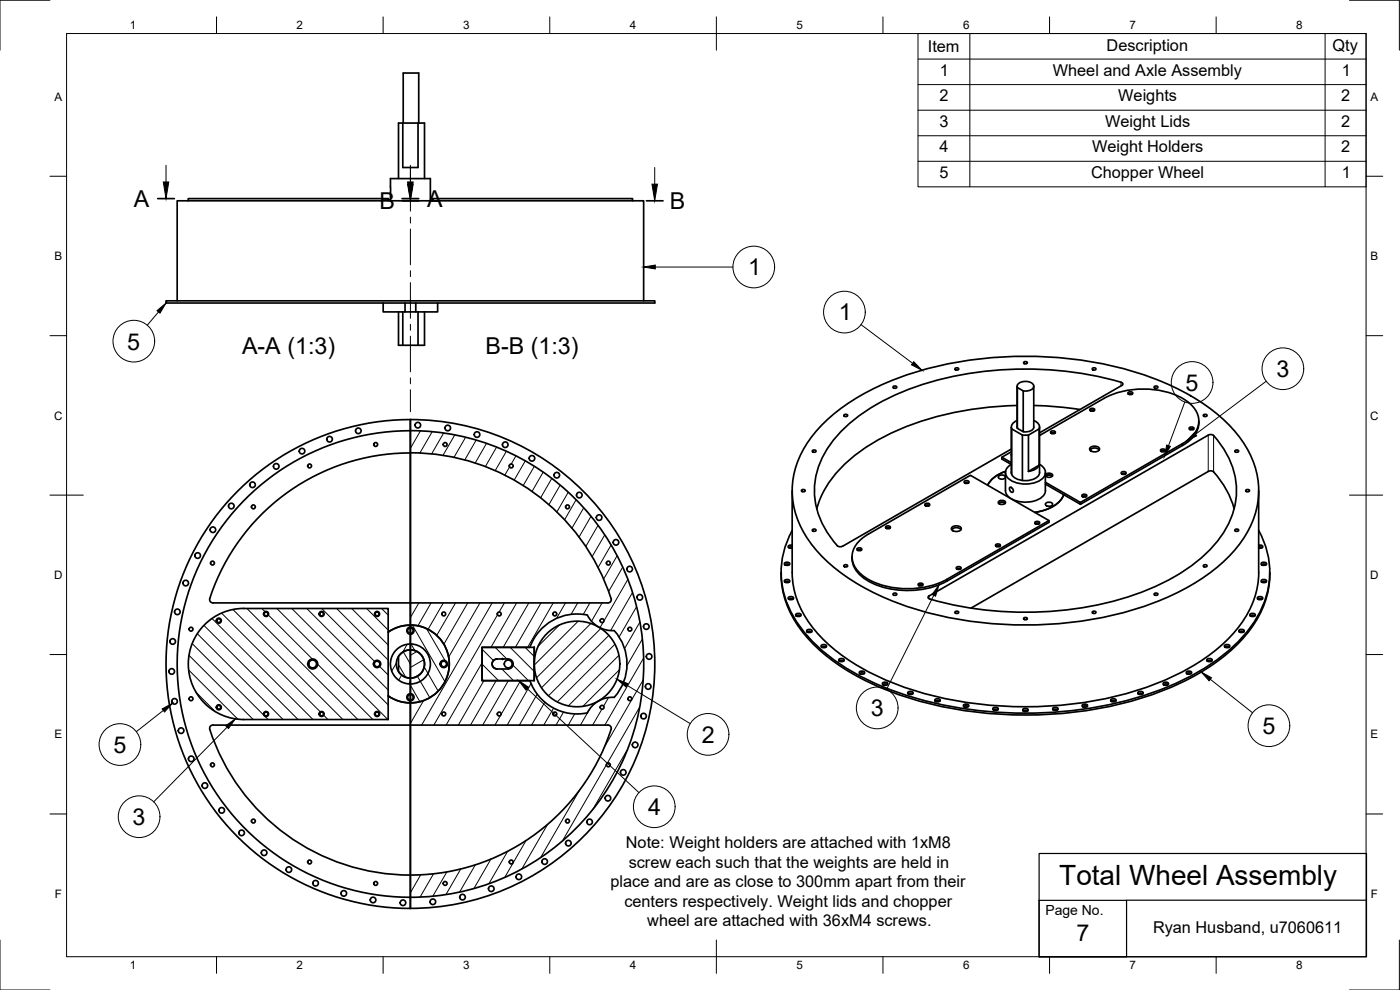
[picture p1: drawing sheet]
<svg xmlns="http://www.w3.org/2000/svg" width="420mm" height="297mm" viewBox="0 0 420 297" stroke-linecap="round" stroke-linejoin="round" font-family="sans-serif">
<!-- layer: Visible -->
<g fill="none" stroke="#000" stroke-width=".51">
<path d="M120.9 36.9v13.4h4.6v-13.4M120.9 36.9h6.5v16.7M120.9 36.9h-1.3v16.7M121 36.9v-15h4.7v15M56.5 60.2v-.6h60v.6M117.2 60.2v-6.6h12v6.6M129.8 60.2v-.6h60v.6M49.8 90.3h146.7v.6h-146.7zM53.2 90.3v-30.1h140v30.1M115 90.9v2.7h6.6v-2.7M119.6 93.6v10h7.8v-10M120.9 93.6v10"/>
<path d="M121.6 93.6h3.2M124.8 90.9v2.7h6.5v-2.7M125.5 93.6v10M268.2 115.9l.5-.1 .4 .4-.7 .3-.4-.3zM286.7 110.5l.6-.1 .4 .4-.7 .2-.4-.2zM305.2 115.9l.1 12.6M305.3 116.3v12.2l1.8 1v-12.2M305.3 116.3l1.8 1M305.3 116.3a1.53 1.53 0 0 1 1.7-1.8 2.64 2.64 0 0 1 3.3 1.4 2.57 2.57 0 0 1-3.2 1.4M307.3 108.6l.6-.1 .4 .4-.7 .3-.4-.3zM310.2 115.9l.1 12.2a2.54 2.54 0 0 1-3.2 1.4M327.9 110.5l.6-.1 .4 .4-.7 .2-.4-.2z"/>
<path d="M336.7 115.6l-24.7 14.3M336.7 115.6l.3-.3-.1-.3a102.7 102.7 0 0 0-66.2 2.6 48.8 48.8 0 0 0-22.1 16.6 22.6 22.6 0 0 0 1.2 27.8l1.7 1.9 .8 .1 .6-.1M338.6 118.2l.6-.1 .6 .1M338.7 117.7l.8-.1 .5 .3a.76 .76 0 0 1-.8 .5 .76 .76 0 0 1-.7-.5zM339.7 118.3h-.9M346.5 115.9l.6-.1 .4 .4-.7 .3-.4-.3zM123.1 129.2l.1-3.3a73.3 73.3 0 0 1 73.3 73.3 73.3 73.3 0 0 1-73.3 73.3l-.1-3.3M123.1 129.2v51.7M123.2 135.9a63.3 63.3 0 0 1 60.3 44l-.5 .8-.6 .2h-59.3v6.7M123.2 129.2a70 70 0 0 1 70 70 70 70 0 0 1-70 70M123.2 135.9v-10a73.3 73.3 0 0 0-73.4 73.3 73.3 73.3 0 0 0 73.4 73.4v-3.4M123.2 135.9v51.7"/>
<path d="M123.2 135.9a63.3 63.3 0 0 0-60.3 43.7M123.2 129.2a70 70 0 0 0-70 70 70 70 0 0 0 70 70M243.9 135.1l.6-.1 .4 .4-.7 .3-.4-.3zM246.9 127.3a67.9 67.9 0 0 1 30.3-16.4 116 116 0 0 1 69.1 2.6 59.4 59.4 0 0 1 24.5 16.1 25.4 25.4 0 0 1 4.7 27.8 42.3 42.3 0 0 1-18.2 18.3 101.4 101.4 0 0 1-49.5 11.8 101.4 101.4 0 0 1-49.6-11.8 42.3 42.3 0 0 1-18.2-18.3 24.8 24.8 0 0 1 2.9-25.4zM253.4 124.4l.6-.1 .4 .4-.7 .3-.4-.3zM300.7 137.2l2.8 1.6M303.5 135.6l-2.8 1.6v.5l2.8 1.6a2.61 2.61 0 0 0-1.7 2.6 2.61 2.61 0 0 0 1.9 2.4 8.6 8.6 0 0 0 9.6-1.2 2.48 2.48 0 0 0-1.3-3.8M303.5 128.2v13.6a3.7 3.7 0 0 0 4.3 2.4 3.7 3.7 0 0 0 4.2-2.4v-13.6M303.5 134.7l-50.6 29.2M303.5 136.3v.4M303.6 128.7l3.2 1.8M303.6 128.7v13.6"/>
<path d="M305.2 126.2a2.09 2.09 0 0 0-1.6 2.5M305.3 121.7a91 91 0 0 0-42.4 10.6 37 37 0 0 0-17.1 18.2l-.7 2.2M306.8 130.5v13.7M306.8 130.5h1.9M308.7 130.5v10.9M310.3 121.7l6.9 .3 6.9 .9M310.3 126.2a2.09 2.09 0 0 1 1.6 2.5M311.9 128.7v10.9M311.9 139.6l-3.2 1.8M311.9 128.7l-3.2 1.8M311.9 139.6l-.9 1-2.3 .8M312 130.7l19.3-11.2a25.7 25.7 0 0 1 24.9 .9 6.7 6.7 0 0 1 2.7 9 10.7 10.7 0 0 1-4 3.7l-30.6 17.7"/>
<path d="M315.4 130l.6-.2 .6 .2M315.5 129.4l.8-.1 .4 .3a.76 .76 0 0 1-.7 .5 .76 .76 0 0 1-.7-.5zM315.5 130h1M327.1 135a2 2 0 0 1 2.8 0M327.2 134.3a1.95 1.95 0 0 1 2.8 .3 1.67 1.67 0 0 1-2.8 .5zM327.2 123.2l.6-.2 .6 .2M327.3 122.6l.8-.1 .4 .3a.76 .76 0 0 1-.7 .6 .76 .76 0 0 1-.7-.6zM327.3 123.2h1M348.4 135.4l.6-.2 .6 .2M348.5 134.8l.8-.1 .4 .3a.76 .76 0 0 1-.7 .6 .76 .76 0 0 1-.7-.6zM348.5 135.5h1M357 128.8l.6-.1 .6 .1"/>
<path d="M357.1 128.2l.8-.1 .4 .3a.76 .76 0 0 1-.7 .6 .76 .76 0 0 1-.7-.6zM358.1 128.9h-1M359.8 126.3a7.9 7.9 0 0 1-4.9 7.4l-30.6 17.6M361.3 124.4l.5-.1 .4 .4-.7 .3-.4-.3zM364.2 130.7a23.3 23.3 0 0 1 5.5 24.1 35.3 35.3 0 0 1-14.8 16.8 87.2 87.2 0 0 1-43.7 12 97.6 97.6 0 0 1-32.6-4.1l-.1-.4 .3-.3 83.8-48.3 .9-.1 .7 .3M370.8 135.1l.5-.1 .4 .4-.7 .3-.4-.3zM237.7 147.2v24.5a28.6 28.6 0 0 0 9.6 20.4 71.8 71.8 0 0 0 33.2 16.8 115.9 115.9 0 0 0 66.4-3.7 59.7 59.7 0 0 0 23.5-15.4 27.8 27.8 0 0 0 7.4-18.1l-.1-24.5M237.8 159.2a26.2 26.2 0 0 0 3.1 29.9 58.5 58.5 0 0 0 24 16.9 119.3 119.3 0 0 0 85.7 0 56.9 56.9 0 0 0 25.4-18.9 25.8 25.8 0 0 0 1.8-27.9M240.7 147l.5-.1 .4 .4-.7 .2-.4-.2zM243.9 158.8l.6-.1 .4 .5-.7 .2-.4-.2zM265.9 158.5l.6-.2 .6 .2M266 157.9l.8-.1 .4 .3a.76 .76 0 0 1-.7 .6 .76 .76 0 0 1-.7-.6z"/>
<path d="M266 158.5h1M277.7 151.7l.6-.2 .6 .2M277.8 151.1l.8-.1 .4 .3a.76 .76 0 0 1-.7 .6 .76 .76 0 0 1-.7-.6zM277.8 151.8h.9M285.6 158.9a2 2 0 0 1 2.8 0M285.7 158.2a1.95 1.95 0 0 1 2.8 .3 1.67 1.67 0 0 1-2.8 .5zM289.5 144.9l.6-.2 .6 .2M289.5 144.3l.9-.1 .4 .3a.76 .76 0 0 1-.7 .6 .76 .76 0 0 1-.7-.6zM289.6 145h.9M299.7 150.5l1-.4a.79 .79 0 0 1 1 .9l-1 .4a.79 .79 0 0 1-1-.9zM299.7 151a1.54 1.54 0 0 1 2 0M301.7 143a1.32 1.32 0 0 0-2.1 .1 1.32 1.32 0 0 0 2.1 .2"/>
<path d="M301.8 141.8v5.8l.7 1.3 .9 .7M301.8 141.4a8.8 8.8 0 0 0-5.4 4.2M303.1 146.2l.5 .1 .5 .8a.52 .52 0 0 1-.4 .7 .52 .52 0 0 1-.6-.6zM310.7 157.1l.6-.1 .6 .1M310.8 156.6l.8-.1 .4 .3a.76 .76 0 0 1-.7 .5 .76 .76 0 0 1-.7-.5zM310.8 157.2h.9M313.7 141.8l.1 5.4a4 4 0 0 1-3.7 3.2 9.5 9.5 0 0 1-6.5-.7M313.7 145.3l10.6 6M313.7 144.7l10.6 6.1M313.8 142.5a1.32 1.32 0 0 1 2.1 .1 1.32 1.32 0 0 1-2.1 .1M313.8 151.1l1-.4a.79 .79 0 0 1 1 .8l-1 .4a.79 .79 0 0 1-1-.8zM313.8 142.9a1.54 1.54 0 0 1 2 0"/>
<path d="M314.8 156.2l-30.6 17.6M319.2 148.4a9.4 9.4 0 0 1-7.4 5.1l-1.2 .2M324.3 150.8v.5M324.8 149l.6-.2 .6 .2M324.9 148.4l.8-.1 .5 .3a.76 .76 0 0 1-.8 .5 .76 .76 0 0 1-.7-.5zM325 149.1h.9M336.6 142.2l.6-.2 .6 .2M336.7 141.6l.8-.1 .4 .3a.76 .76 0 0 1-.7 .6 .76 .76 0 0 1-.7-.6zM336.8 142.3h.9M364.2 141.6a27.5 27.5 0 0 1 6.2 11.1M364.2 141.6l-.7-.3-.9 .1-71.2 41.1M370.8 158.8l.5-.1 .4 .5-.7 .2-.4-.2z"/>
<path d="M374 147l.6-.1 .4 .4-.7 .2-.4-.2zM63 179.6l.1 .9 .8 .4h59.3M234.4 171.8v.5M234.4 172.3a30 30 0 0 0 10 21.3 75.2 75.2 0 0 0 34.8 17.6 121.4 121.4 0 0 0 69.6-3.9 62.5 62.5 0 0 0 24.5-16.1 29.1 29.1 0 0 0 7.8-18.9M235.4 169a.86 .86 0 0 1 .9-.4 .86 .86 0 0 1 .7 .7 .86 .86 0 0 1-.9 .4 .86 .86 0 0 1-.7-.7zM235.4 174.2a.86 .86 0 0 1 .9-.4 .86 .86 0 0 1 .7 .7 .86 .86 0 0 1-.9 .4 .86 .86 0 0 1-.7-.7zM235.5 169.4l.7-.2 .7 .2M235.5 174.6l.7-.2 .7 .2M236.6 179.3a.86 .86 0 0 1 .9-.3 .86 .86 0 0 1 .6 .6 .86 .86 0 0 1-.9 .4 .86 .86 0 0 1-.6-.7zM236.7 179.7l.7-.2 .6 .2M237.8 163.6h-.9l-.4 .5 .4 .3h.9M237.8 164.1l-1.1 .2"/>
<path d="M253.4 169.5l.6-.1 .4 .5-.7 .2-.4-.2zM255.7 167.1v.5M255.7 167.6a8.3 8.3 0 0 0 4.9 6.7 26.1 26.1 0 0 0 23.6 .1M257.3 165.1l.6-.2 .6 .2M257.4 164.5l.8-.1 .4 .3a.76 .76 0 0 1-.7 .5 .76 .76 0 0 1-.7-.5zM257.4 165.1h1M268.2 178l.5-.1 .4 .5-.7 .2-.4-.2zM275.7 175.6l.6-.1 .6 .1M275.7 175.1l.9-.1 .4 .3a.76 .76 0 0 1-.7 .5 .76 .76 0 0 1-.7-.5zM276.7 175.7h-.9M284.2 173.8a25.7 25.7 0 0 1-24.9-.8 6.7 6.7 0 0 1-2.7-9.1 10.7 10.7 0 0 1 4-3.6l30.6-17.7 23.6 13.6v.5l-30.6 17.7M287.1 170.7l.6-.2 .6 .2"/>
<path d="M287.2 170.1l.8-.1 .4 .3a.76 .76 0 0 1-.7 .6 .76 .76 0 0 1-.7-.6zM287.2 170.8h1M298.9 163.9l.6-.1 .6 .1M299 163.3l.8-.1 .4 .3a.76 .76 0 0 1-.7 .6 .76 .76 0 0 1-.7-.6zM299 164h1M346.5 178l.6-.1 .4 .5-.7 .2-.4-.2zM361.3 169.5l.5-.1 .4 .5-.7 .2-.4-.2zM377.4 179.3a.86 .86 0 0 1 .9-.3 .86 .86 0 0 1 .6 .6 .86 .86 0 0 1-.9 .4 .86 .86 0 0 1-.6-.7zM377.5 179.7l.7-.2 .6 .2M377.8 164.1l1 .2M377.8 163.6h.8l.4 .5-.4 .3h-.8M378.5 169a.86 .86 0 0 1 .9-.4 .86 .86 0 0 1 .7 .7 .86 .86 0 0 1-.9 .4 .86 .86 0 0 1-.7-.7z"/>
<path d="M378.5 174.2a.86 .86 0 0 1 .9-.4 .86 .86 0 0 1 .7 .7 .86 .86 0 0 1-.9 .4 .86 .86 0 0 1-.7-.7zM378.6 169.4l.7-.2 .7 .2M378.6 174.6l.7-.2 .7 .2M381.1 171.8v.5M60.9 188a16.5 16.5 0 0 1 12.3-5.4h43.3v33.3h-43.3a16.7 16.7 0 0 1-15.3-10 16.7 16.7 0 0 1 3-17.9zM120 196.5l1.4-1.1 1.8-.4v8.5l-1.8-.4-1-.7-.8-.9v-4.6zM123.1 188.1v2.2M123.1 190.3v4.7M123.1 187.6v.5M123.1 195v8.5M123.2 187.5a11.7 11.7 0 0 1 11.6 11.7 11.7 11.7 0 0 1-11.6 11.7M123.2 188.4a.84 .84 0 0 1 .8 .8 .84 .84 0 0 1-.8 .9"/>
<path d="M123.2 195a4.2 4.2 0 0 1 4.2 4.2 4.2 4.2 0 0 1-4.2 4.3M123.2 193.2a6 6 0 0 1 6 6 6 6 0 0 1-6 6M123.2 188.1a1.09 1.09 0 0 1 1 1.1 1.09 1.09 0 0 1-1 1.1M123.2 188.1v2.2M123.2 187.6l-3 .3-1.9 .7-1.8 1.1M123.2 190.3v4.7M123.2 193.2a6 6 0 0 0-6 6 6 6 0 0 0 6 6M123.2 187.6v.5M123.2 188.4a.84 .84 0 0 0-.9 .8 .84 .84 0 0 0 .9 .9M123.2 195a4.2 4.2 0 0 0-4.3 4.2 4.2 4.2 0 0 0 4.3 4.3v4.6M123.2 188.1a1.09 1.09 0 0 0-1.1 1.1 1.09 1.09 0 0 0 1.1 1.1M144.7 194.2h15.6v10h-15.6z"/>
<path d="M144.7 194.2h14.3a15 15 0 0 1 17.3-9.7 8.3 8.3 0 0 0 8 4.7 15 15 0 0 1 0 20 8.3 8.3 0 0 0-8 4.7 15 15 0 0 1-17.3-9.7h-14.3zM148.3 198l.8-.3h3.4a1.49 1.49 0 0 1 1.5 1.5 1.49 1.49 0 0 1-1.5 1.5h-3.3a1.49 1.49 0 0 1-1.4-1 1.49 1.49 0 0 1 .5-1.7zM150.8 197.7h.1M160.3 194.2h.1M160.3 194.2v4.7M160.3 199.5v4.7M238.8 184.3a.86 .86 0 0 1 .9-.3 .86 .86 0 0 1 .7 .7 .86 .86 0 0 1-.9 .3 .86 .86 0 0 1-.7-.7zM238.9 184.8l.7-.2 .7 .2M242.1 189.1a.86 .86 0 0 1 .9-.3 .86 .86 0 0 1 .7 .7 .86 .86 0 0 1-.9 .3 .86 .86 0 0 1-.7-.7zM242.2 189.6l.7-.2 .7 .2M246.5 193.7a.86 .86 0 0 1 .9-.4 .86 .86 0 0 1 .6 .7 .86 .86 0 0 1-.9 .4 .86 .86 0 0 1-.6-.7zM246.5 194.1l.7-.2 .7 .2"/>
<path d="M251.8 197.9a.86 .86 0 0 1 .8-.4 .86 .86 0 0 1 .7 .7 .86 .86 0 0 1-.9 .4 .86 .86 0 0 1-.6-.7zM251.8 198.3l.7-.2 .7 .2M286.7 183.5l.6-.1 .4 .4-.7 .3-.4-.3zM307.3 185.4l.6-.1 .4 .4-.7 .2-.4-.2zM327.9 183.5l.6-.1 .4 .4-.7 .3-.4-.3zM362.2 197.9a.86 .86 0 0 1 .9-.4 .86 .86 0 0 1 .7 .7 .86 .86 0 0 1-.9 .4 .86 .86 0 0 1-.7-.7zM362.3 198.3l.7-.2 .7 .2M367.5 193.7a.86 .86 0 0 1 .9-.4 .86 .86 0 0 1 .6 .7 .86 .86 0 0 1-.9 .4 .86 .86 0 0 1-.6-.7zM367.6 194.1l.7-.2 .7 .2M371.8 189.1a.86 .86 0 0 1 .9-.3 .86 .86 0 0 1 .7 .7 .86 .86 0 0 1-.9 .3 .86 .86 0 0 1-.7-.7zM371.9 189.6l.7-.2 .7 .2M375.1 184.3a.86 .86 0 0 1 .9-.3 .86 .86 0 0 1 .7 .7 .86 .86 0 0 1-.9 .3 .86 .86 0 0 1-.7-.7z"/>
<path d="M375.2 184.8l.7-.2 .7 .2M63.9 217.6h118.5M63.9 217.5l-.6 .2-.4 .8a63.2 63.2 0 0 0 60.3 44.1M116.5 208.8a11.7 11.7 0 0 0 6.7 2.1l-3-.4-1.9-.7zM123.1 208.1v2.2M123.1 210.9v58.3M123.1 203.5v4.6M123.1 210.3v.6M123.2 208.4a.84 .84 0 0 1 .8 .8 .84 .84 0 0 1-.8 .8M123.2 208.1a1.09 1.09 0 0 1 1 1.1 1.09 1.09 0 0 1-1 1.1M123.2 210.3v58.9M123.2 208.1v2.2"/>
<path d="M123.2 208.4a.84 .84 0 0 0-.9 .8 .84 .84 0 0 0 .9 .8M123.2 208.1a1.09 1.09 0 0 0-1.1 1.1 1.09 1.09 0 0 0 1.1 1.1M160.3 204.2h.1M182.4 217.5l.6 .2 .5 .8a63.3 63.3 0 0 1-60.4 44.1M257.9 201.6a.86 .86 0 0 1 .9-.3 .86 .86 0 0 1 .7 .7 .86 .86 0 0 1-.9 .3 .86 .86 0 0 1-.7-.7zM258 202.1l.7-.2 .7 .2M264.9 205a.86 .86 0 0 1 .8-.4 .86 .86 0 0 1 .7 .7 .86 .86 0 0 1-.9 .4 .86 .86 0 0 1-.6-.7zM264.9 205.4l.7-.2 .7 .2M272.5 207.7a.86 .86 0 0 1 .8-.3 .86 .86 0 0 1 .7 .7 .86 .86 0 0 1-.9 .3 .86 .86 0 0 1-.6-.7zM272.5 208.2l.7-.2 .7 .2M280.6 209.9a.86 .86 0 0 1 .9-.3 .86 .86 0 0 1 .6 .7 .86 .86 0 0 1-.9 .3 .86 .86 0 0 1-.6-.7zM280.7 210.4l.7-.2 .6 .2"/>
<path d="M289.2 211.5a.86 .86 0 0 1 .8-.3 .86 .86 0 0 1 .7 .7 .86 .86 0 0 1-.9 .3 .86 .86 0 0 1-.6-.7zM289.2 212l.7-.2 .7 .2M298 212.5a.86 .86 0 0 1 .9-.3 .86 .86 0 0 1 .7 .7 .86 .86 0 0 1-.9 .3 .86 .86 0 0 1-.7-.7zM298.1 213l.7-.2 .7 .2M307 212.8a.86 .86 0 0 1 .9-.3 .86 .86 0 0 1 .6 .7 .86 .86 0 0 1-.9 .3 .86 .86 0 0 1-.6-.7zM307.1 213.3l.7-.2 .6 .2M316 212.5a.86 .86 0 0 1 .8-.3 .86 .86 0 0 1 .7 .7 .86 .86 0 0 1-.9 .3 .86 .86 0 0 1-.6-.7zM316 213l.7-.2 .7 .2M324.8 211.5a.86 .86 0 0 1 .9-.3 .86 .86 0 0 1 .6 .7 .86 .86 0 0 1-.8 .3 .86 .86 0 0 1-.7-.7zM324.9 212l.7-.2 .7 .2M333.4 209.9a.86 .86 0 0 1 .9-.3 .86 .86 0 0 1 .6 .7 .86 .86 0 0 1-.9 .3 .86 .86 0 0 1-.6-.7zM333.5 210.4l.6-.2 .7 .2"/>
<path d="M341.5 207.7a.86 .86 0 0 1 .9-.3 .86 .86 0 0 1 .7 .7 .86 .86 0 0 1-.9 .3 .86 .86 0 0 1-.7-.7zM341.6 208.2l.7-.2 .7 .2M349.1 205a.86 .86 0 0 1 .9-.4 .86 .86 0 0 1 .6 .7 .86 .86 0 0 1-.8 .4 .86 .86 0 0 1-.7-.7zM349.2 205.4l.7-.2 .7 .2M356 201.6a.86 .86 0 0 1 .9-.3 .86 .86 0 0 1 .7 .7 .86 .86 0 0 1-.9 .3 .86 .86 0 0 1-.7-.7zM356.1 202.1l.7-.2 .7 .2"/>
<circle cx="82.9" cy="139.9" r=".84"/>
<circle cx="90.6" cy="135.4" r=".84"/>
<circle cx="92.9" cy="139.8" r=".58"/>
<circle cx="98.9" cy="131.8" r=".84"/>
<circle cx="107.5" cy="129.3" r=".84"/>
<circle cx="112.7" cy="133.4" r=".58"/>
<circle cx="125.4" cy="127.6" r=".84"/>
<circle cx="133.6" cy="133.4" r=".58"/>
<circle cx="134.4" cy="128.4" r=".84"/>
<circle cx="143.2" cy="130.4" r=".84"/>
<circle cx="151.6" cy="133.4" r=".84"/>
<circle cx="153.4" cy="139.8" r=".58"/>
<circle cx="159.6" cy="137.5" r=".84"/>
<circle cx="63.9" cy="158.9" r=".84"/>
<circle cx="69.4" cy="151.8" r=".84"/>
<circle cx="75.8" cy="145.5" r=".84"/>
<circle cx="76" cy="152.1" r=".58"/>
<circle cx="167.1" cy="142.6" r=".84"/>
<circle cx="170.3" cy="152.1" r=".58"/>
<circle cx="173.9" cy="148.5" r=".84"/>
<circle cx="179.8" cy="155.3" r=".84"/>
<circle cx="55.7" cy="174.9" r=".84"/>
<circle cx="59.3" cy="166.7" r=".84"/>
<circle cx="63.8" cy="168.9" r=".58"/>
<circle cx="182.6" cy="168.9" r=".58"/>
<circle cx="184.9" cy="162.7" r=".84"/>
<circle cx="189" cy="170.7" r=".84"/>
<circle cx="192" cy="179.2" r=".84"/>
<circle cx="51.8" cy="192.5" r=".84"/>
<circle cx="53.2" cy="183.6" r=".84"/>
<circle cx="57.3" cy="188.8" r=".58"/>
<circle cx="65.7" cy="186.2" r=".58"/>
<circle cx="65.7" cy="186.2" r=".75"/>
<circle cx="79.9" cy="184.2" r=".58"/>
<circle cx="79.9" cy="184.2" r=".75"/>
<circle cx="93.8" cy="199.2" r="1.17"/>
<circle cx="93.8" cy="199.2" r="1.49"/>
<circle cx="96.5" cy="184.2" r=".58"/>
<circle cx="96.5" cy="184.2" r=".75"/>
<circle cx="113.2" cy="184.2" r=".58"/>
<circle cx="113.2" cy="184.2" r=".75"/>
<circle cx="113.2" cy="199.2" r=".84"/>
<circle cx="113.2" cy="199.2" r="1.09"/>
<circle cx="133.2" cy="184.2" r=".58"/>
<circle cx="133.2" cy="199.2" r=".84"/>
<circle cx="133.2" cy="199.2" r="1.09"/>
<circle cx="149.8" cy="184.2" r=".58"/>
<circle cx="152.5" cy="199.2" r="1.17"/>
<circle cx="166.5" cy="184.2" r=".58"/>
<circle cx="173.2" cy="199.2" r="12.8"/>
<circle cx="180.7" cy="186.2" r=".58"/>
<circle cx="189" cy="188.8" r=".58"/>
<circle cx="194" cy="188" r=".84"/>
<circle cx="194.8" cy="197" r=".84"/>
<circle cx="51.5" cy="201.5" r=".84"/>
<circle cx="52.4" cy="210.4" r=".84"/>
<circle cx="54.3" cy="219.2" r=".84"/>
<circle cx="57.3" cy="209.7" r=".58"/>
<circle cx="65.7" cy="212.2" r=".58"/>
<circle cx="65.7" cy="212.2" r=".75"/>
<circle cx="79.9" cy="214.2" r=".58"/>
<circle cx="79.9" cy="214.2" r=".75"/>
<circle cx="96.5" cy="214.2" r=".58"/>
<circle cx="96.5" cy="214.2" r=".75"/>
<circle cx="113.2" cy="214.2" r=".58"/>
<circle cx="113.2" cy="214.2" r=".75"/>
<circle cx="133.2" cy="214.2" r=".58"/>
<circle cx="149.8" cy="214.2" r=".58"/>
<circle cx="166.5" cy="214.2" r=".58"/>
<circle cx="180.7" cy="212.2" r=".58"/>
<circle cx="189" cy="209.7" r=".58"/>
<circle cx="193.1" cy="214.9" r=".84"/>
<circle cx="194.5" cy="206" r=".84"/>
<circle cx="57.4" cy="227.7" r=".84"/>
<circle cx="61.5" cy="235.7" r=".84"/>
<circle cx="63.8" cy="229.5" r=".58"/>
<circle cx="182.4" cy="239.5" r=".84"/>
<circle cx="182.6" cy="229.5" r=".58"/>
<circle cx="187" cy="231.8" r=".84"/>
<circle cx="190.6" cy="223.5" r=".84"/>
<circle cx="66.5" cy="243.1" r=".84"/>
<circle cx="72.5" cy="249.9" r=".84"/>
<circle cx="76" cy="246.4" r=".58"/>
<circle cx="79.3" cy="255.9" r=".84"/>
<circle cx="92.9" cy="258.6" r=".58"/>
<circle cx="153.4" cy="258.6" r=".58"/>
<circle cx="163.5" cy="258.5" r=".84"/>
<circle cx="170.3" cy="246.4" r=".58"/>
<circle cx="170.6" cy="253" r=".84"/>
<circle cx="176.9" cy="246.6" r=".84"/>
<circle cx="86.7" cy="260.9" r=".84"/>
<circle cx="94.7" cy="265" r=".84"/>
<circle cx="103.2" cy="268.1" r=".84"/>
<circle cx="112" cy="270" r=".84"/>
<circle cx="112.7" cy="265.1" r=".58"/>
<circle cx="120.9" cy="270.9" r=".84"/>
<circle cx="129.9" cy="270.6" r=".84"/>
<circle cx="133.6" cy="265.1" r=".58"/>
<circle cx="138.8" cy="269.2" r=".84"/>
<circle cx="147.4" cy="266.7" r=".84"/>
<circle cx="155.7" cy="263.1" r=".84"/>
</g>
<!-- layer: Visible Narrow -->
<path d="M336.4 114.7v1.1M327.4 134.7v.6M354.9 133.1v.6M362.6 130.6v10.9M364.2 130.7v10.9M285.9 158.6v.6M288.3 158.7v.4M278.8 178.8v.8M284.2 173.8v.6" fill="none" stroke="#000" stroke-width=".3"/>
<!-- layer: Visible -->
<circle cx="150.8" cy="197.7" r=".24" fill="#000" stroke="#000" stroke-width=".3"/>
<!-- layer: Border -->
<g fill="none" stroke="#000" stroke-width=".3">
<path d="M15 .1h-15v15M20 10.1h390v276.9h-390zM65 5.1v5M115 5.1v5M165 5.1v5M215 5.1v10M265 5.1v5M315 5.1v5M365 5.1v5M405 .1h15v15M15 52.9h5M410 52.9h5"/>
<path d="M15 100.7h5M410 100.7h5M15 148.6h10M405 148.6h10M15 196.4h5M410 196.4h5M15 244.2h5M410 244.2h5M0 282.1v14.9h15M65 287v5M115 287v5M165 287v5"/>
<path d="M215 282.1v9.9M265 287v5M315 287v5M365 287v5M420 282.1v14.9h-15"/>
</g>
<!-- layer: TitleBlock -->
<path d="M311.8 256.1h98.3v31h-98.3zM311.8 270.1h26.3v17h-26.3zM338.1 270.1h72" fill="none" stroke="#000" stroke-width=".36"/>
<!-- layer: BOM -->
<g fill="none" stroke="#000" stroke-width=".3">
<path d="M275.5 10.1h134.5v46h-134.5zM275.5 17.7h134.5M291.1 10.1v46M397.7 10.1v46M275.5 25.4h134.5M275.5 33.1h134.5M275.5 40.7h134.5M275.5 48.4h134.5M47.6 93.6l-3.4 4M196.7 80.1h23.3M258.4 97.4l15.5 11.6M380 114.4l-21.2 15.9"/>
<path d="M355.6 120.6l-4.9 13.1M280.2 178.6l-14.1 28.2M49 213.2l-8.1 6.3M68.2 218.2l-22.1 22.4M158.2 206.6l33.5 31.2M188.2 205.6l18.9 11.5M363.2 203.8l12.7 10.1"/>
<circle cx="226.2" cy="80.1" r="6.3"/>
<circle cx="253.4" cy="93.6" r="6.3"/>
<circle cx="40.2" cy="102.4" r="6.3"/>
<circle cx="357.8" cy="114.8" r="6.3"/>
<circle cx="385" cy="110.6" r="6.3"/>
<circle cx="263.3" cy="212.4" r="6.3"/>
<circle cx="380.8" cy="217.7" r="6.3"/>
<circle cx="36" cy="223.4" r="6.3"/>
<circle cx="212.5" cy="220.3" r="6.3"/>
<circle cx="41.8" cy="245" r="6.3"/>
<circle cx="196.4" cy="242.1" r="6.3"/>
</g>
<path d="M47.1 93.2l2.7-2.3-1.8 3.1zM193.2 80.1l3.5-.6v1.2zM274.2 108.5l2.5 2.6-3.2-1.6zM350.1 133.5l1.1 .4-1.7 3.1zM358.4 129.8l.7 1-3.1 1.6zM281.8 175.5l-1 3.4-1.1-.5zM48.7 212.7l3.1-1.7-2.4 2.6zM67.7 217.8l2.9-2.1-2 2.9zM155.7 204.2l2.9 2-.8 .8zM185.1 203.8l3.3 1.3-.5 1zM360.5 201.6l3.1 1.8-.7 .9z" fill="#000" stroke="#000" stroke-width=".3"/>
<!-- layer: Center Lines -->
<path d="M123.2 56.8v6.6M123.2 65.2v1.7M123.2 68.7v10.7M123.2 81.2v1.8M123.2 84.8v10.7M123.2 97.3v1.8M123.2 100.9v10.7M123.2 113.4v1.8M123.2 116.9v6.7" fill="none" stroke="#000" stroke-width=".3"/>
<!-- layer: Hatching -->
<g fill="none" stroke="#000" stroke-width=".3">
<path d="M126.2 129.3l-3 5.2M129.7 129.5l-3.7 6.5M133.1 129.9l-3.6 6.3M136.5 130.5l-3.6 6.2M139.7 131.2l-3.5 6.1M142.9 132.1l-3.4 5.9M146 133.1l-3.4 5.8M149 134.2l-3.4 5.8M152 135.4l-3.4 5.8M154.8 136.8l-1.4 2.4M157.6 138.3l-3.3 5.8M160.4 139.9l-3.4 5.8"/>
<path d="M152.9 140.1l-1.4 2.5M163 141.7l-3.3 5.8M165.6 143.6l-3.4 5.8M168.1 145.6l-3.4 5.8M170.5 147.7l-3.4 5.9M172.9 150l-3.5 6M175.2 152.4l-3.6 6.1M177.4 154.9l-3.6 6.2M179.5 157.6l-3.7 6.4M181.5 160.5l-3.8 6.5M183.4 163.5l-3.9 6.8M185.2 166.8l-4.1 7"/>
<path d="M186.9 170.2l-4.3 7.3M188.4 173.9l-7.1 12.4M189.8 177.8l-6.6 11.4M56.7 196.6l19.3 19.3M57.7 193.1l21.5 21.5M59.2 190.1l25.8 25.8M61.2 187.6l28.3 28.3M63.6 185.6l30.3 30.3M66.5 183.9l29.6 29.7M69.9 182.9l33 33M74.1 182.5l33.3 33.4M78.6 182.5l.9 1"/>
<path d="M80.5 184.5l13.2 13.2M83.1 182.5l33.3 33.4M87.5 182.5l29 29M92 182.5l24.5 24.5M95.3 199.3l16.6 16.6M96.5 182.5l15.9 15.9M101 182.5l15.5 15.5M105.5 182.5l11 11M110 182.5l6.5 6.5M114 200l2.5 2.5M114.5 182.5l2 2.1M118.9 199l-1.3 2.4"/>
<path d="M119.6 199.4l2.2 3.8M121 195.6l2.2 3.6M122.2 193.3l-1.4 2.4M123.2 192.9l1.3 2.3M123.8 187.6l9.7 16.9M125.1 195.5l-1.9 1.1M125.7 180.9l-2.5 4.4M127.2 197.9l-4 2.4M128 188.6l5.6 9.6M129.4 180.9l-4 6.9M133.1 180.9l-4.6 7.9M134.2 199.4l.6 .9"/>
<path d="M136.7 180.9l-5.6 9.8M140.4 180.9l-7.2 12.4M144 180.9l-9.4 16.3M144.7 199.3l4.9 4.9M144.7 194.8l3.4 3.4M144.7 198.8l-10.8 18.8M147.7 180.9l-21.2 36.7M148.6 194.2l3.5 3.5M149.3 184.5l-19.1 33.1M151.4 180.9l-1.6 2.7M153.1 194.2l7.2 7.3M154 199.6l4.6 4.6"/>
<path d="M155 180.9l-7.7 13.3M157.6 194.2l2.7 2.8M158.7 180.9l-7.7 13.3M162.4 180.9l-7.7 13.3M166 180.9l-7.7 13.3M167.9 187.5l-6.4 6.5M169.7 180.9l-2.7 4.6M173.4 180.9l-2 3.4M173.5 186.4l-13.2 13.2M177 180.9l-2 3.4M177.3 187.1l-16.3 16.3M180.3 188.6l-17.8 17.8"/>
<path d="M180.7 180.9l-3.2 5.5M181 186.7l-1 1.7M182.7 190.7l-18.1 18.1M184.6 193.3l-17.4 17.3M185.7 196.6l-15.1 15.2M191 182.1l-5.2 9M192 186.7l-4.6 7.9M192.8 191.8l-4.6 7.9M193.1 197.4l-11.6 20.2M56.6 201l14.8 14.8M58.8 207.7l5.9 5.9M79.5 214.9l1 1"/>
<path d="M97.1 214.6l1.3 1.3M120.5 202.6l-.8 1.5M123.2 204.4l-.5 .8M123.2 205.6l2.8 4.9M125.3 202.9l3.7 6.4M126.2 202.2l-2 1.1M127.1 210.2l-3.9 6.9M127.3 200.1l4.2 7.3M144.7 203.8l.4 .4M145.2 204.2l-7.7 13.4M148.9 204.2l-7.7 13.4M150.2 214.7l-1.7 2.9"/>
<path d="M150.6 200.7l3.5 3.5M152.6 204.2l-7.7 13.4M156.2 204.2l-5.8 10.1M159.4 205.1l-7.2 12.5M161.2 208.3l-5.3 9.3M163.5 210.7l-4 6.9M166.1 212.5l-2.9 5.1M169.1 213.7l-2.2 3.9M172.5 214.2l-2 3.4M177.1 212.5l-2.9 5.1M180.6 212.8l-2.7 4.8M182.6 209.3l-1.5 2.6"/>
<path d="M185.9 201l-11 10.9M191.9 212.2l-9.6 16.8M193 204.1l-11.6 20.1M173.9 237.1l-11.6 20.2M182 229.5l-13.2 22.8M188.3 224.9l-10.3 17.8M142.7 259.5l-4.8 8.1M147.3 257.8l-5.1 8.8M152.3 255.4l-5.6 9.7M157.9 252.2l-6.4 11M164.3 247.3l-7.7 13.4M126.3 262.5l-3.1 5.4"/>
<path d="M130.1 262.2l-4 7M134.1 261.6l-4.2 7.3M138.3 260.7l-4.5 7.7"/>
</g>
<!-- layer: Annotations -->
<path d="M47.3 59.6h5M120.6 59.6h5.1M120.6 60.2h5.1M194 60.2h5" fill="none" stroke="#000" stroke-width=".51"/>
<path d="M49.8 49.6v5M123.2 49.6v5.7M196.5 50.3v5" fill="none" stroke="#000" stroke-width=".3"/>
<path d="M49 54.6h1.7l-.9 5zM122.3 54.6h1.7l-.8 5zM122.3 55.3h1.7l-.8 4.9zM195.7 55.3h1.6l-.8 4.9z" fill="#000" stroke="#000" stroke-width=".3"/>
<text font-size="8.4" x="317.9" y="265.5">Total Wheel Assembly</text>
<g font-size="7">
<text x="40.2" y="62.1">A</text>
<text x="113.9" y="62.8">B</text>
<text x="128.2" y="62.1">A</text>
<text x="201" y="62.8">B</text>
<text x="224.5" y="82.6">1</text>
<text x="251.7" y="96.1">1</text>
<text x="38.2" y="104.9">5</text>
<text x="72.6" y="106.2">A-A (1:3)</text>
<text x="145.7" y="106.2">B-B (1:3)</text>
<text x="383.1" y="113.1">3</text>
<text x="355.8" y="117.3">5</text>
<text x="261.3" y="214.9">3</text>
<text x="378.9" y="220.3">5</text>
<text x="34" y="225.9">5</text>
<text x="210.6" y="222.8">2</text>
<text x="194.5" y="244.6">4</text>
<text x="39.8" y="247.6">3</text>
<text x="323" y="282.4">7</text>
</g>
<g font-size="4.9">
<text x="278.4" y="15.6">Item</text>
<text x="332.1" y="15.2">Description</text>
<text x="399.9" y="15.2">Qty</text>
<text x="282.1" y="22.7">1</text>
<text x="316" y="22.7">Wheel and Axle Assembly</text>
<text x="402.7" y="22.7">1</text>
<text x="282" y="30.4">2</text>
<text x="335.6" y="30.4">Weights</text>
<text x="402.5" y="30.4">2</text>
<text x="281.9" y="38.1">3</text>
<text x="331.7" y="38.1">Weight Lids</text>
<text x="402.5" y="38.1">2</text>
<text x="282" y="45.7">4</text>
<text x="327.7" y="45.7">Weight Holders</text>
<text x="402.5" y="45.7">2</text>
<text x="281.9" y="53.4">5</text>
<text x="327.4" y="53.5">Chopper Wheel</text>
<text x="402.7" y="53.4">1</text>
<text x="187.8" y="254.5">Note: Weight holders are attached with 1xM8</text>
<text x="188.7" y="260.3">screw each such that the weights are held in</text>
<text x="183.2" y="266.2">place and are as close to 300mm apart from their</text>
<text x="187.4" y="272.1">centers respectively. Weight lids and chopper</text>
<text x="194.2" y="277.9">wheel are attached with 36xM4 screws.</text>
<text x="346" y="280">Ryan Husband, u7060611</text>
</g>
<text font-size="4.2" x="313.7" y="274.4">Page No.</text>
<g font-size="3.5">
<text x="39" y="8.8">1</text>
<text x="89" y="8.8">2</text>
<text x="139" y="8.8">3</text>
<text x="189" y="8.8">4</text>
<text x="239" y="8.8">5</text>
<text x="289" y="8.8">6</text>
<text x="339" y="8.8">7</text>
<text x="389" y="8.8">8</text>
<text x="16.3" y="30.2">A</text>
<text x="411.3" y="30.2">A</text>
<text x="16.3" y="78">B</text>
<text x="411.3" y="78">B</text>
<text x="16.2" y="125.9">C</text>
<text x="411.2" y="125.9">C</text>
<text x="16.2" y="173.7">D</text>
<text x="411.2" y="173.7">D</text>
<text x="16.3" y="221.6">E</text>
<text x="411.3" y="221.6">E</text>
<text x="16.4" y="269.4">F</text>
<text x="411.4" y="269.4">F</text>
<text x="39" y="290.8">1</text>
<text x="89" y="290.8">2</text>
<text x="139" y="290.8">3</text>
<text x="189" y="290.8">4</text>
<text x="239" y="290.8">5</text>
<text x="289" y="290.8">6</text>
<text x="339" y="290.8">7</text>
<text x="389" y="290.8">8</text>
</g>
</svg>
